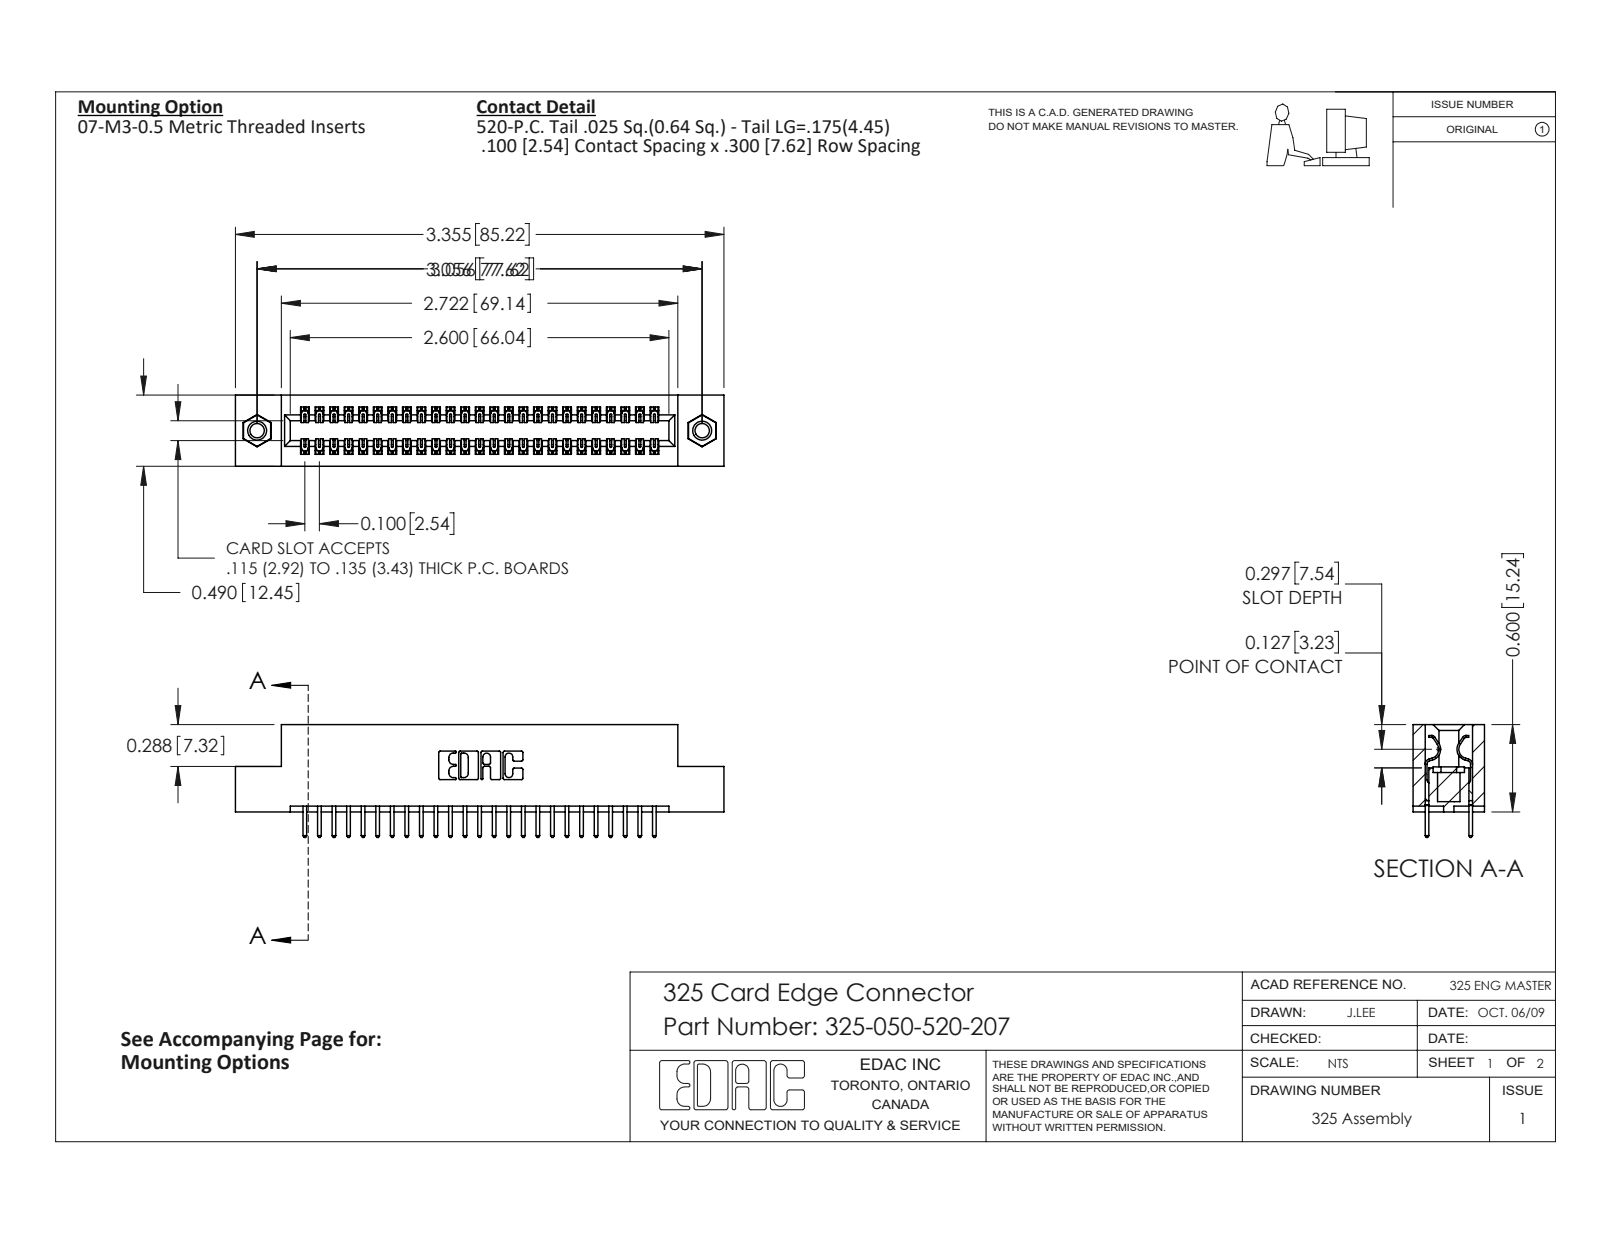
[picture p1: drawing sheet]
<svg xmlns="http://www.w3.org/2000/svg" width="279mm" height="216mm" viewBox="0 0 279 216" stroke-linecap="round" stroke-linejoin="round" font-family="sans-serif">
<path d="M13.6 20.1h25.3M83.1 20.1h20.8" fill="none" stroke="#000" stroke-width=".23"/>
<path d="M47.4 119.5l3.3-.5v1zM47.4 119.5h6.3M47.4 164l3.3-.6v1.1zM47.4 164h6.3" fill="none" stroke="#000" stroke-width=".18"/>
<g fill="none" stroke="#191924" stroke-width=".18">
<path d="M9.7 16h261.6v183.1h-261.6zM222.8 18.5l.9-.4 .8 .6 .3 1.1-.5 1-.8 .3-.8-.5-.3-1.1zM231.4 19.1h3.2v7.5h-3.2zM243 16v20.2M41.1 39.6v28M83.6 39h-.7v3.8h.7M91.6 39h.7v3.8h-.7M126.3 39.6v28M223.2 21.1l-.2 .6M224 21l.2 .7M227.5 28.2l2.7-.7v1.4h-2.7zM229.1 27.8l-.9-.9-2.4-.7-.3-2.2-.7-2.3h-3l-.8 7.2h2.9l.5-1.8 .2-1.1 .1 1 3.4 .6 .5 .3"/>
<path d="M230.7 27.5h8.1v1.4h-8.1zM233 26.6v.9M234.6 20.2l3.7 .5v4.9l-3.7 .5M236.5 25.9l.2 1.6M243 20.4h28.3M243 24.7h28.3M41.1 40.9h32.7M41.1 40.9l3.2-.5v1zM44.8 46.9l3.4-.5v1zM44.8 45.6v28.2M44.8 46.9h29.8M49.1 52.9l3.3-.5v1z"/>
<path d="M49.1 51.6v16M49.1 52.9h22.7M50.6 57.6v14.5M50.6 58.9h21.2M50.6 58.9l3.3-.5v1zM83.2 51.3h-.5v3.2h.5M83.2 57.3h-.5v3.2h.5M83.7 45v3.8M84.4 45h-1.5v3.8h1.5M91.6 45h1.5v3.8h-1.5M92 51.3h.5v3.2h-.5M92 57.3h.5v3.2h-.5"/>
<path d="M92.3 45v3.8M93.5 46.9h28.9M93.5 40.9h32.8M95.5 52.9h22.7M95.5 58.9h21.2M113.4 58.4l3.3 .5-3.3 .5zM114.9 52.4l3.3 .5-3.3 .5zM116.7 57.6v14.5M118.2 51.6v16M119.2 46.4l3.2 .5-3.2 .5zM122.4 45.6v28.2M123 40.4l3.3 .5-3.3 .5z"/>
<path d="M23.8 68.9h24M24.6 65.6h.9l-.5 3.3zM25 62.5v6.4M29.8 76.8h19.6M29.8 73.4h19.6M30.6 70.1h.9l-.5 3.3zM31 76.8v20.5h6.4M31 67v6.4M31 76.8l.5 3.4h-.9zM23.8 81.3h24M25 81.3v22h6.4M25 81.3l.5 3.3h-.9z"/>
<path d="M46.8 91.3h6.4M49.9 90.8l3.3 .5-3.3 .5zM53.2 80.5v12.1M55.7 80.5v12.1M55.7 91.3h6.7M55.7 91.3l3.3-.5v1zM72.3 89.4h-.8v3.8h.8M78.5 89.4h.7v3.8h-.7M226.6 98h-.8v3.8h.8M232.7 98h.7v3.8h-.7M261.9 97.3v-.7h3.8v.7M42.8 101.7h-.5v3.2h.5"/>
<path d="M51.6 101.7h.5v3.2h-.5M226.6 110.1h-.8v3.8h.8M232.7 110.1h.7v3.8h-.7M234.6 113.9h6.4M234.6 101.8h6.4v28.9M261.9 105.2v.7h3.8v-.7M263.8 115v26.6M29.8 133.7h18M29.8 126.4h18M30.6 123h.9l-.5 3.4zM31 120v6.4M31 133.7v6.3"/>
<path d="M31 133.7l.5 3.3h-.9zM31.4 128.4h-.5v3.2h.5M38.6 128.4h.4v3.2h-.4M239.7 126.4h5.5M239.7 130.7h10M240.5 127.4h1l-.5 3.3zM240.5 123h1l-.5 3.4zM241 133.9v6.4M241 133.9l.5 3.3h-1zM247.9 133.9h-8.2M250.4 130.7h1.1M250.6 130.3l.7 .7"/>
<path d="M251 130.2v1M251.3 130.3l-.7 .7M260.2 126.4h4.9M263.3 138.3h1l-.5 3.3zM263.8 126.4l.5 3.2h-1zM260.2 141.6h4.9M216.7 178.9h54.6M216.7 174.4h54.6M216.7 169.5v29.6M247.2 174.4v13.5M271.3 169.5h-161.4v29.6M109.9 183.2h161.4"/>
<path d="M118.1 186.9a1.32 1.32 0 0 1 1.4-1.3h.5a.3 .3 0 0 0 .3-.3 .3 .3 0 0 0-.3-.3h-4.6l-.3 .1-.1 8a.37 .37 0 0 0 .5 .4h4.5a.3 .3 0 0 0 .3-.3 .3 .3 0 0 0-.3-.3h-.5a1.32 1.32 0 0 1-1.4-1.3M118.1 186.8v.8a1.32 1.32 0 0 0 1.4 1.3h.5a.3 .3 0 0 1 .3 .3 .3 .3 0 0 1-.3 .3h-.5a1.38 1.38 0 0 0-1.4 1.4v.8M121.2 185h5.4l.3 .1 .1 .3v7.7a.42 .42 0 0 1-.5 .4h-5a.37 .37 0 0 1-.5-.4v-7.9zM123.9 191.6a1.38 1.38 0 0 1-1.3 1.3h-.8l-.2-.2v-7l.2-.1h.8a1.38 1.38 0 0 1 1.3 1.3v4.8M127.8 185.1l.3-.1h5.2l.3 .3v8.1l-.4 .1h-2.4l-.1-.1-.1-3.5-.2-.3-.2-.1h-1.5l-.3 .2-.1 .2v3.4a.3 .3 0 0 1-.3 .2 .3 .3 0 0 1-.3-.2zM128.7 185.9a1.18 1.18 0 0 1 1.2-.2 1.18 1.18 0 0 1 .7 1l-.1 2.1-.3 .1h-1.5a.37 .37 0 0 1-.4-.4v-1.9zM134.4 185.1l.3-.1h5.2l.3 .1 .1 2.5-.2 .3-2.5 .1-.3-.4v-.9a1.15 1.15 0 0 0-1.2-1.1 1.15 1.15 0 0 0-1.1 1.1v5.1a1.15 1.15 0 0 0 1.1 1.1 1.15 1.15 0 0 0 1.2-1.1v-1.4l.1-.2 .2-.1h2.5l.2 .3v2.8l-.2 .3h-5.4l-.3-.1zM172 183.2v15.9M216.7 187.9h54.6M259.8 187.9v11.2"/>
<circle cx="269" cy="22.5" r="1.19"/>
</g>
<path d="M53.8 163.9v-44.4" fill="none" stroke="#000" stroke-width=".18" stroke-dasharray="1.3 .6" stroke-dashoffset=".3"/>
<path d="M47.4 164l3.3-.6v1.1zM47.4 119.5l3.3-.5v1z" fill="#000"/>
<g fill="#191924">
<path d="M49.9 90.8l3.3 .5-3.3 .5zM55.7 91.3l3.3-.5v1zM240.5 127.4h1l-.5 3.3zM241 133.9l.5 3.3h-1z"/>
<path d="M31 76.8l.5 3.4h-.9zM30.6 70.1h.9l-.5 3.3z"/>
<path d="M31 133.7l.5 3.3h-.9zM30.6 123h.9l-.5 3.4zM114.9 52.4l3.3 .5-3.3 .5zM49.1 52.9l3.3-.5v1zM50.6 58.9l3.3-.5v1zM113.4 58.4l3.3 .5-3.3 .5zM25 81.3l.5 3.3h-.9zM24.6 65.6h.9l-.5 3.3zM44.8 46.9l3.4-.5v1zM119.2 46.4l3.2 .5-3.2 .5zM41.1 40.9l3.2-.5v1zM123 40.4l3.3 .5-3.3 .5zM44.8 46.9l3.4-.5v1zM119.2 46.4l3.2 .5-3.2 .5zM240.5 123h1l-.5 3.4zM241 133.9l.5 3.3h-1z"/>
<path d="M263.8 126.4l.5 3.2h-1zM263.3 138.3h1l-.5 3.3z"/>
</g>
<g fill="none" stroke="#000" stroke-width=".25">
<path d="M41.1 68.9h85.2v12.4h-85.2zM42.4 73.7l2.4-1.4 2.5 1.4v2.8l-2.5 1.4-2.4-1.4zM42.5 73.7l2.3-1.3 2.4 1.3v2.8l-2.4 1.4-2.3-1.4zM49.1 68.9v12.4M49.6 77.9h2.8M49.6 72.4h2.8M49.6 72.4v5.5M49.6 72.4l1 1M50.6 73.4v3.4M50.6 73.4h1.8v-2.4h1.5v2.4h1.1v-2.4h1.5v2.4h1v-2.4h1.5v2.4h1v-2.4h1.6v2.4h1v-2.4h1.5v2.4h1v-2.4h1.5v2.4h1.1v-2.4h1.5v2.4h1v-2.4h1.5v2.4h1v-2.4h1.6v2.4h1v-2.4h1.5v2.4h1v-2.4h1.5v2.4h1.1v-2.4h1.5v2.4h1v-2.4h1.5v2.4h1v-2.4h1.6v2.4h1v-2.4h1.5v2.4h1v-2.4h1.5v2.4h1.1v-2.4h1.5v2.4h1v-2.4h1.5v2.4h1v-2.4h1.6v2.4h1v-2.4h1.5v2.4h1v-2.4h1.5v2.4h1.1v-2.4h1.5v2.4h1v-2.4h1.5v2.4h1v-2.4h1.6v2.4h1v-2.4h1.5v2.4h1.8M50.6 76.8h1.8v2.4h1.5v-2.4h1.1v2.4h1.5v-2.4h1v2.4h1.5v-2.4h1v2.4h1.6v-2.4h1v2.4h1.5v-2.4h1v2.4h1.5v-2.4h1.1v2.4h1.5v-2.4h1v2.4h1.5v-2.4h1v2.4h1.6v-2.4h1v2.4h1.5v-2.4h1v2.4h1.5v-2.4h1.1v2.4h1.5v-2.4h1v2.4h1.5v-2.4h1v2.4h1.6v-2.4h1v2.4h1.5v-2.4h1v2.4h1.5v-2.4h1.1v2.4h1.5v-2.4h1v2.4h1.5v-2.4h1v2.4h1.6v-2.4h1v2.4h1.5v-2.4h1v2.4h1.5v-2.4h1.1v2.4h1.5v-2.4h1v2.4h1.5v-2.4h1v2.4h1.6v-2.4h1v2.4h1.5v-2.4h1.8M50.6 76.8l-1 1.1"/>
<path d="M52.4 78.6h.1M52.4 71.6h.1M52.5 71v1.1M52.5 78.1v-1.6h.5v1a.24 .24 0 0 0 0 .4 .24 .24 0 0 0 .3 0v-1.4h.5v1.6M52.5 78.1v1.1M52.5 78.1l.3 .5h.8l.2-.5M53 71v.6M53 71.3h.3M53 78.6v.6M53 78.9h.3M53.3 71v.6M53.3 78.6v.6"/>
<path d="M53.8 71v2.7h-.5v-1a.27 .27 0 0 0 .1-.4 .27 .27 0 0 0-.4-.1v1.5h-.5v-1.6M53.8 78.1v1.1M53.8 78.6h.1M53.8 72.1l-.2-.5h-.8l-.3 .5M53.8 71.6h.1M53.9 77.9h1.1M53.9 72.4h1.1M55 78.6h.1M55 71.6h.1M55.1 71v1.1M55.1 78.1v-1.6h.5v1a.24 .24 0 0 0-.1 .4 .24 .24 0 0 0 .4 0v-1.4h.4v1.6M55.1 78.1v1.1"/>
<path d="M55.1 78.1l.3 .5h.7l.2-.5M55.6 71v.6M55.6 71.3h.3M55.6 78.6v.6M55.6 78.9h.3M55.9 71v.6M55.9 78.6v.6M56.3 71v2.7h-.4v-1a.27 .27 0 0 0 0-.4 .27 .27 0 0 0-.3-.1v1.5h-.5v-1.6M56.3 78.1v1.1M56.3 78.6h.2M56.3 72.1l-.2-.5h-.7l-.3 .5M56.3 71.6h.2"/>
<path d="M56.5 77.9h1M56.5 72.4h1M57.5 78.6h.1M57.5 71.6h.1M57.6 78.1v-1.6h.5v1a.24 .24 0 0 0 0 .4 .24 .24 0 0 0 .3 0v-1.4h.5v1.6M57.6 78.1v1.1M57.6 71v1.1M57.6 78.1l.3 .5h.7l.3-.5M58.1 78.6v.6M58.1 78.9h.3M58.1 71v.6M58.1 71.3h.3"/>
<path d="M58.4 78.6v.6M58.4 71v.6M58.9 78.1v1.1M58.9 71v2.7h-.5v-1a.27 .27 0 0 0 0-.4 .27 .27 0 0 0-.3-.1v1.5h-.5v-1.6M58.9 78.6h.1M58.9 72.1l-.3-.5h-.7l-.3 .5M58.9 71.6h.1M59 77.9h1M59 72.4h1M60 78.6h.1M60 71.6h.1M60.1 78.1v-1.6h.5v1a.24 .24 0 0 0 0 .4 .24 .24 0 0 0 .4 0v-1.4h.4v1.6"/>
<path d="M60.1 78.1v1.1M60.1 71v1.1M60.1 78.1l.3 .5h.8l.2-.5M60.6 78.6v.6M60.6 78.9h.4M60.6 71v.6M60.6 71.3h.4M61 78.6v.6M61 71v.6M61.4 78.1v1.1M61.4 71v2.7h-.4v-1a.27 .27 0 0 0 0-.4 .27 .27 0 0 0-.4-.1v1.5h-.5v-1.6M61.4 78.6h.2"/>
<path d="M61.4 72.1l-.2-.5h-.8l-.3 .5M61.4 71.6h.2M61.6 77.9h1M61.6 72.4h1M62.6 78.6h.1M62.6 71.6h.1M62.7 71v1.1M62.7 78.1v-1.6h.5v1a.24 .24 0 0 0 0 .4 .24 .24 0 0 0 .3 0v-1.4h.5v1.6M62.7 78.1v1.1M62.7 78.1l.3 .5h.7l.3-.5M63.2 71v.6M63.2 71.3h.3"/>
<path d="M63.2 78.6v.6M63.2 78.9h.3M63.5 71v.6M63.5 78.6v.6M64 71v2.7h-.5v-1a.27 .27 0 0 0 0-.4 .27 .27 0 0 0-.3-.1v1.5h-.5v-1.6M64 78.1v1.1M64 78.6h.1M64 72.1l-.3-.5h-.7l-.3 .5M64 71.6h.1M64.1 77.9h1M64.1 72.4h1M65.1 78.6h.1"/>
<path d="M65.1 71.6h.1M65.2 78.1v-1.6h.5v1a.24 .24 0 0 0 0 .4 .24 .24 0 0 0 .3 0v-1.4h.5v1.6M65.2 78.1v1.1M65.2 71v1.1M65.2 78.1l.3 .5h.8l.2-.5M65.7 78.6v.6M65.7 78.9h.3M65.7 71v.6M65.7 71.3h.3M66 78.6v.6M66 71v.6M66.5 78.1v1.1"/>
<path d="M66.5 71v2.7h-.5v-1a.27 .27 0 0 0 .1-.4 .27 .27 0 0 0-.4-.1v1.5h-.5v-1.6M66.5 78.6h.1M66.5 72.1l-.2-.5h-.8l-.3 .5M66.5 71.6h.1M66.6 77.9h1.1M66.6 72.4h1.1M67.7 78.6h.1M67.7 71.6h.1M67.8 78.1v-1.6h.5v1a.24 .24 0 0 0-.1 .4 .24 .24 0 0 0 .4 0v-1.4h.4v1.6M67.8 78.1v1.1M67.8 71v1.1M67.8 78.1l.3 .5h.7l.2-.5"/>
<path d="M68.3 78.6v.6M68.3 78.9h.3M68.3 71v.6M68.3 71.3h.3M68.6 78.6v.6M68.6 71v.6M69 78.1v1.1M69 71v2.7h-.4v-1a.27 .27 0 0 0 0-.4 .27 .27 0 0 0-.3-.1v1.5h-.5v-1.6M69 78.6h.2M69 72.1l-.2-.5h-.7l-.3 .5M69 71.6h.2M69.2 77.9h1"/>
<path d="M69.2 72.4h1M70.2 78.6h.1M70.2 71.6h.1M70.3 78.1v-1.6h.5v1a.24 .24 0 0 0 0 .4 .24 .24 0 0 0 .3 0v-1.4h.5v1.6M70.3 78.1v1.1M70.3 71v1.1M70.3 78.1h.1M70.3 78.1l.3 .5h.7l.3-.5M70.8 78.6v.6M70.8 78.9h.3M70.8 71v.6M70.8 71.3h.3"/>
<path d="M71.1 78.6v.6M71.1 71v.6M71.6 78.1v1.1M71.6 71v2.7h-.5v-1a.27 .27 0 0 0 0-.4 .27 .27 0 0 0-.3-.1v1.5h-.5v-1.6M71.6 78.6h.1M71.6 72.1l-.3-.5h-.7l-.3 .5M71.6 71.6h.1M71.7 77.9h1M71.7 72.4h1M72.7 78.6h.1M72.7 71.6h.1M72.8 78.1v-1.6h.5v1a.24 .24 0 0 0 0 .4 .24 .24 0 0 0 .4 0v-1.4h.4v1.6"/>
<path d="M72.8 78.1v1.1M72.8 71v1.1M72.8 78.1l.3 .5h.8l.2-.5M73.3 78.6v.6M73.3 78.9h.4M73.3 71v.6M73.3 71.3h.4M73.7 78.6v.6M73.7 71v.6M74.1 78.1v1.1M74.1 71v2.7h-.4v-1a.27 .27 0 0 0 0-.4 .27 .27 0 0 0-.4-.1v1.5h-.5v-1.6M74.1 78.6h.2"/>
<path d="M74.1 72.1l-.2-.5h-.8l-.3 .5M74.1 71.6h.2M74.3 77.9h1M74.3 72.4h1M75.3 78.6h.1M75.3 71.6h.1M75.4 78.1v-1.6h.5v1a.24 .24 0 0 0 0 .4 .24 .24 0 0 0 .3 0v-1.4h.5v1.6M75.4 78.1v1.1M75.4 71v1.1M75.4 78.1l.3 .5h.7l.3-.5M75.9 78.6v.6M75.9 78.9h.3"/>
<path d="M75.9 71v.6M75.9 71.3h.3M76.2 78.6v.6M76.2 71v.6M76.7 78.1v1.1M76.7 71v2.7h-.5v-1a.27 .27 0 0 0 0-.4 .27 .27 0 0 0-.3-.1v1.5h-.5v-1.6M76.7 78.6h.1M76.7 72.1l-.3-.5h-.7l-.3 .5M76.7 71.6h.1M76.8 77.9h1M76.8 72.4h1M77.8 78.6h.1"/>
<path d="M77.8 71.6h.1M77.9 78.1v-1.6h.5v1a.24 .24 0 0 0 0 .4 .24 .24 0 0 0 .3 0v-1.4h.5v1.6M77.9 78.1v1.1M77.9 71v1.1M77.9 78.1l.3 .5h.8l.2-.5M78.4 78.6v.6M78.4 78.9h.3M78.4 71v.6M78.4 71.3h.3M78.7 78.6v.6M78.7 71v.6M79.2 78.1v1.1"/>
<path d="M79.2 71v2.7h-.5v-1a.27 .27 0 0 0 .1-.4 .27 .27 0 0 0-.4-.1v1.5h-.5v-1.6M79.2 78.6h.1M79.2 72.1l-.2-.5h-.8l-.3 .5M79.2 71.6h.1M79.3 77.9h1.1M79.3 72.4h1.1M80.4 78.6h.1M80.4 71.6h.1M80.5 71v1.1M80.5 78.1v-1.6h.5v1a.24 .24 0 0 0-.1 .4 .24 .24 0 0 0 .4 0v-1.4h.4v1.6M80.5 78.1v1.1M80.5 78.1h.1"/>
<path d="M80.5 78.1l.3 .5h.7l.2-.5M81 71v.6M81 71.3h.3M81 78.6v.6M81 78.9h.3M81.3 71v.6M81.3 78.6v.6M81.7 71v2.7h-.4v-1a.27 .27 0 0 0 0-.4 .27 .27 0 0 0-.3-.1v1.5h-.5v-1.6M81.7 78.1v1.1M81.7 78.6h.2M81.7 72.1l-.2-.5h-.7l-.3 .5M81.7 71.6h.2"/>
<path d="M81.9 77.9h1M81.9 72.4h1M82.9 78.6h.1M82.9 71.6h.1M83 71v1.1M83 78.1v-1.6h.5v1a.24 .24 0 0 0 0 .4 .24 .24 0 0 0 .3 0v-1.4h.5v1.6M83 78.1v1.1M83 78.1l.3 .5h.7l.3-.5M83.5 71v.6M83.5 71.3h.3M83.5 78.6v.6M83.5 78.9h.3"/>
<path d="M83.8 71v.6M83.8 78.6v.6M84.3 71v2.7h-.5v-1a.27 .27 0 0 0 0-.4 .27 .27 0 0 0-.3-.1v1.5h-.5v-1.6M84.3 78.1v1.1M84.3 78.6h.1M84.3 72.1l-.3-.5h-.7l-.3 .5M84.3 71.6h.1M84.4 77.9h1M84.4 72.4h1M85.4 78.6h.1M85.4 71.6h.1M85.5 78.1v-1.6h.5v1a.24 .24 0 0 0 0 .4 .24 .24 0 0 0 .4 0v-1.4h.4v1.6"/>
<path d="M85.5 78.1v1.1M85.5 71v1.1M85.5 78.1l.3 .5h.8l.2-.5M86 78.6v.6M86 78.9h.4M86 71v.6M86 71.3h.4M86.4 78.6v.6M86.4 71v.6M86.8 78.1v1.1M86.8 71v2.7h-.4v-1a.27 .27 0 0 0 0-.4 .27 .27 0 0 0-.4-.1v1.5h-.5v-1.6M86.8 78.6h.2"/>
<path d="M86.8 72.1l-.2-.5h-.8l-.3 .5M86.8 71.6h.2M87 77.9h1M87 72.4h1M88 78.6h.1M88 71.6h.1M88.1 71v1.1M88.1 78.1v-1.6h.5v1a.24 .24 0 0 0 0 .4 .24 .24 0 0 0 .3 0v-1.4h.5v1.6M88.1 78.1v1.1M88.1 78.1l.3 .5h.7l.3-.5M88.6 71v.6M88.6 71.3h.3"/>
<path d="M88.6 78.6v.6M88.6 78.9h.3M88.9 71v.6M88.9 78.6v.6M89.4 71v2.7h-.5v-1a.27 .27 0 0 0 0-.4 .27 .27 0 0 0-.3-.1v1.5h-.5v-1.6M89.4 78.1v1.1M89.4 78.6h.1M89.4 72.1l-.3-.5h-.7l-.3 .5M89.4 71.6h.1M89.5 77.9h1M89.5 72.4h1M90.5 78.6h.1"/>
<path d="M90.5 71.6h.1M90.6 78.1v-1.6h.5v1a.24 .24 0 0 0 0 .4 .24 .24 0 0 0 .3 0v-1.4h.5v1.6M90.6 78.1v1.1M90.6 71v1.1M90.6 78.1h.1M90.7 78.1l.2 .5h.8l.2-.5M91.1 78.6v.6M91.1 78.9h.3M91.1 71v.6M91.1 71.3h.3M91.4 78.6v.6M91.4 71v.6"/>
<path d="M91.9 78.1v1.1M91.9 71v2.7h-.5v-1a.27 .27 0 0 0 .1-.4 .27 .27 0 0 0-.4-.1v1.5h-.5v-1.6M91.9 78.6h.1M91.9 72.1l-.2-.5h-.8l-.3 .5M91.9 71.6h.1M92 77.9h1.1M92 72.4h1.1M93.1 78.6h.1M93.1 71.6h.1M93.2 78.1v-1.6h.5v1a.24 .24 0 0 0-.1 .4 .24 .24 0 0 0 .4 0v-1.4h.4v1.6M93.2 78.1v1.1M93.2 71v1.1"/>
<path d="M93.2 78.1l.3 .5h.7l.2-.5M93.7 78.6v.6M93.7 78.9h.3M93.7 71v.6M93.7 71.3h.3M94 78.6v.6M94 71v.6M94.4 78.1v1.1M94.4 71v2.7h-.4v-1a.27 .27 0 0 0 0-.4 .27 .27 0 0 0-.3-.1v1.5h-.5v-1.6M94.4 78.6h.2M94.4 72.1l-.2-.5h-.7l-.3 .5M94.4 71.6h.2"/>
<path d="M94.6 77.9h1M94.6 72.4h1M95.6 78.6h.1M95.6 71.6h.1M95.7 78.1v-1.6h.5v1a.24 .24 0 0 0 0 .4 .24 .24 0 0 0 .3 0v-1.4h.5v1.6M95.7 78.1v1.1M95.7 71v1.1M95.7 78.1l.3 .5h.7l.3-.5M96.2 78.6v.6M96.2 78.9h.3M96.2 71v.6M96.2 71.3h.3"/>
<path d="M96.5 78.6v.6M96.5 71v.6M97 78.1v1.1M97 71v2.7h-.5v-1a.27 .27 0 0 0 0-.4 .27 .27 0 0 0-.3-.1v1.5h-.5v-1.6M97 78.6h.1M97 72.1l-.3-.5h-.7l-.3 .5M97 71.6h.1M97.1 77.9h1M97.1 72.4h1M98.1 78.6h.1M98.1 71.6h.1M98.2 78.1v-1.6h.5v1a.24 .24 0 0 0 0 .4 .24 .24 0 0 0 .4 0v-1.4h.4v1.6"/>
<path d="M98.2 78.1v1.1M98.2 71v1.1M98.2 78.1l.3 .5h.8l.2-.5M98.7 78.6v.6M98.7 78.9h.4M98.7 71v.6M98.7 71.3h.4M99.1 78.6v.6M99.1 71v.6M99.5 78.1v1.1M99.5 71v2.7h-.4v-1a.27 .27 0 0 0 0-.4 .27 .27 0 0 0-.4-.1v1.5h-.5v-1.6M99.5 78.6h.2"/>
<path d="M99.5 72.1l-.2-.5h-.8l-.3 .5M99.5 71.6h.2M99.7 77.9h1M99.7 72.4h1M100.7 78.6h.1M100.7 71.6h.1M100.8 78.1v-1.6h.5v1a.24 .24 0 0 0 0 .4 .24 .24 0 0 0 .3 0v-1.4h.5v1.6M100.8 78.1v1.1M100.8 71v1.1M100.8 78.1h.1M100.8 78.1l.3 .5h.7l.3-.5M101.3 78.6v.6"/>
<path d="M101.3 78.9h.3M101.3 71v.6M101.3 71.3h.3M101.6 78.6v.6M101.6 71v.6M102.1 78.1v1.1M102.1 71v2.7h-.5v-1a.27 .27 0 0 0 0-.4 .27 .27 0 0 0-.3-.1v1.5h-.5v-1.6M102.1 78.6h.1M102.1 72.1l-.3-.5h-.7l-.3 .5M102.1 71.6h.1M102.2 77.9h1M102.2 72.4h1"/>
<path d="M103.2 78.6h.1M103.2 71.6h.1M103.3 78.1v-1.6h.5v1a.24 .24 0 0 0 0 .4 .24 .24 0 0 0 .3 0v-1.4h.5v1.6M103.3 78.1v1.1M103.3 71v1.1M103.3 78.1l.3 .5h.8l.2-.5M103.8 78.6v.6M103.8 78.9h.3M103.8 71v.6M103.8 71.3h.3M104.1 78.6v.6M104.1 71v.6"/>
<path d="M104.6 78.1v1.1M104.6 71v2.7h-.5v-1a.27 .27 0 0 0 .1-.4 .27 .27 0 0 0-.4-.1v1.5h-.5v-1.6M104.6 78.6h.1M104.6 72.1l-.2-.5h-.8l-.3 .5M104.6 71.6h.1M104.7 77.9h1.1M104.7 72.4h1.1M105.8 78.6h.1M105.8 71.6h.1M105.9 78.1v-1.6h.5v1a.24 .24 0 0 0-.1 .4 .24 .24 0 0 0 .4 0v-1.4h.4v1.6M105.9 78.1v1.1M105.9 71v1.1"/>
<path d="M105.9 78.1l.3 .5h.7l.2-.5M106.4 78.6v.6M106.4 78.9h.3M106.4 71v.6M106.4 71.3h.3M106.7 78.6v.6M106.7 71v.6M107.1 78.1v1.1M107.1 71v2.7h-.4v-1a.27 .27 0 0 0 0-.4 .27 .27 0 0 0-.3-.1v1.5h-.5v-1.6M107.1 78.6h.2M107.1 72.1l-.2-.5h-.7l-.3 .5M107.1 71.6h.2"/>
<path d="M107.3 77.9h1M107.3 72.4h1M108.3 78.6h.1M108.3 71.6h.1M108.4 78.1v-1.6h.5v1a.24 .24 0 0 0 0 .4 .24 .24 0 0 0 .3 0v-1.4h.5v1.6M108.4 78.1v1.1M108.4 71v1.1M108.4 78.1l.3 .5h.7l.3-.5M108.9 78.6v.6M108.9 78.9h.3M108.9 71v.6M108.9 71.3h.3"/>
<path d="M109.2 78.6v.6M109.2 71v.6M109.7 78.1v1.1M109.7 71v2.7h-.5v-1a.27 .27 0 0 0 0-.4 .27 .27 0 0 0-.3-.1v1.5h-.5v-1.6M109.7 78.6h.1M109.7 72.1l-.3-.5h-.7l-.3 .5M109.7 71.6h.1M109.8 77.9h1M109.8 72.4h1M110.8 78.6h.1M110.8 71.6h.1M110.9 78.1v-1.6h.5v1a.24 .24 0 0 0 0 .4 .24 .24 0 0 0 .4 0v-1.4h.4v1.6"/>
<path d="M110.9 78.1v1.1M110.9 71v1.1M110.9 78.1h.1M111 78.1l.2 .5h.8l.2-.5M111.4 78.6v.6M111.4 78.9h.4M111.4 71v.6M111.4 71.3h.4M111.8 78.6v.6M111.8 71v.6M112.2 78.1v1.1M112.2 71v2.7h-.4v-1a.27 .27 0 0 0 0-.4 .27 .27 0 0 0-.4-.1v1.5h-.5v-1.6"/>
<path d="M112.2 78.6h.2M112.2 72.1l-.2-.5h-.8l-.3 .5M112.2 71.6h.2M112.4 77.9h1M112.4 72.4h1M113.4 78.6h.1M113.4 71.6h.1M113.5 78.1v-1.6h.5v1a.24 .24 0 0 0 0 .4 .24 .24 0 0 0 .3 0v-1.4h.5v1.6M113.5 78.1v1.1M113.5 71v1.1M113.5 78.1l.3 .5h.7l.3-.5M114 78.6v.6"/>
<path d="M114 78.9h.3M114 71v.6M114 71.3h.3M114.3 78.6v.6M114.3 71v.6M114.8 78.1v1.1M114.8 71v2.7h-.5v-1a.27 .27 0 0 0 0-.4 .27 .27 0 0 0-.3-.1v1.5h-.5v-1.6M114.8 78.6h.1M114.8 72.1l-.3-.5h-.7l-.3 .5M114.8 71.6h.1M114.9 77.9h2.8M114.9 72.4h2.8"/>
<path d="M116.7 73.4v3.4M116.7 76.8l1 1.1M117.7 72.4v5.5M117.7 72.4l-1 1M118.2 68.9v12.4M120 73.7l2.4-1.4 2.5 1.4v2.8l-2.5 1.4-2.4-1.4zM120.1 73.7l2.3-1.3 2.4 1.3v2.8l-2.4 1.4-2.3-1.4zM76.7 131h2.7a.18 .18 0 0 1 .2 .2 .18 .18 0 0 1-.2 .1 1 1 0 0 0-1.2 .8 1 1 0 0 0 .7 1.2h.5a.16 .16 0 0 1 .2 .2 .16 .16 0 0 1-.2 .1 1.02 1.02 0 0 0-1.1 1.1 1.02 1.02 0 0 0 1.2 .9l.1 .1-.1 .3h-2.8l-.1-.1-.1-4.7zM80 131.1l.2-.1h3.1l.1 .1v4.7l-.1 .2h-3.1l-.2-.2zM80.4 131.4a.97 .97 0 0 1 1.2 .3l.1 .3v2.8a.91 .91 0 0 1-1.2 .8l-.1-.1zM83.9 131.1l.1-.1h3.2l.1 .1v4.7l-.1 .2h-1.5l-.1-.1-.1-2.1-.2-.2-1 .1-.1 2.1a.16 .16 0 0 1-.2 .2 .16 .16 0 0 1-.1-.2zM84.3 131.6a.66 .66 0 0 1 .8-.2 .66 .66 0 0 1 .4 .6v1.1l-.2 .2h-.8l-.3-.3v-1z"/>
<path d="M87.8 131.1l3.3-.1 .1 .1-.1 1.6-1.4 .1-.3-.3a.91 .91 0 0 0-.4-1.1l-.2-.1a.64 .64 0 0 0-.7 .7v2.9a.67 .67 0 0 0 .7 .7 .67 .67 0 0 0 .6-.7v-.7l.2-.3h1.5l.1 .3v1.7l-.1 .1-3.3-.1zM248.6 126.4v14M248.6 139.6h.6M249.7 128.3h.3l.3 .3a2.9 2.9 0 0 1 .9 2.4 2.35 2.35 0 0 1-2.1 1.8l-.2 .4v2.9l.3 .4M249.7 128.6l.3 .2a2.47 2.47 0 0 1 .9 2.3 1.88 1.88 0 0 1-1.8 1.3l-.4 .4-.1 .5M249.7 128.3h.1M249.7 128.6h.1M249.7 128.3h-.5v.3h.5M249.7 128.3v.3M249.9 133.9h-.7v6.5M249.9 126.4l1.1 1M249.9 133.7h5.5v1h-5.5z"/>
<path d="M250.7 134.7v5.1h3.9v-5.1M251 127.4v2.2M251 131.7v2M251 127.4h3.4M251.3 133.7v1M254 133.7v1M254.4 129.6a2.03 2.03 0 0 0 1.7 3.1l.3 .2 .1 .3v2.9l-.3 .4M254.4 127.4v2.2M254.4 131.7v2M255.4 133.9h.8v6.5M255.4 126.4l-1 1M255.7 128.6l-.3 .2a2.47 2.47 0 0 0-.9 2.3 1.88 1.88 0 0 0 1.8 1.3l.4 .4 .1 .5"/>
<path d="M255.7 128.3l-.5 .1-.8 1.2M255.7 128.6h.1M255.7 128.3h.1M255.7 128.3h.5v.3h-.5M255.7 128.3v.3M256.2 139.6h.6M256.8 126.4v14M50.6 141.6v-1h66.1v1M52.8 141.6h-11.7v-7.9h8v-7.3h69.1v7.3h8.1v7.9h-11.9M52.8 145.7h.7M52.8 145.7l.3 .4h.2l.2-.4M52.8 140.6v5.1"/>
<path d="M53.5 141.6h1.9M53.5 140.6v5.1M55.4 145.7h.6M55.4 145.7l.2 .4h.2l.2-.4M55.4 140.6v5.1M56 141.6h1.9M56 140.6v5.1M57.9 145.7h.7M57.9 145.7l.2 .4h.3l.2-.4M57.9 140.6v5.1M58.6 141.6h1.9M58.6 140.6v5.1"/>
<path d="M60.5 145.7h.6M60.5 145.7l.2 .4h.2l.2-.4M60.5 140.6v5.1M61.1 141.6h1.9M61.1 140.6v5.1M63 145.7h.6M63 145.7l.2 .4h.3l.1-.4M63 140.6v5.1M63.6 141.6h1.9M63.6 140.6v5.1M65.5 145.7h.7M65.5 145.7l.3 .4h.2l.2-.4"/>
<path d="M65.5 140.6v5.1M66.2 141.6h1.9M66.2 140.6v5.1M68.1 145.7h.6M68.1 145.7l.2 .4h.2l.2-.4M68.1 140.6v5.1M68.7 141.6h1.9M68.7 140.6v5.1M70.6 145.7h.7M70.6 145.7l.2 .4h.3l.2-.4M70.6 140.6v5.1M71.3 141.6h1.9"/>
<path d="M71.3 140.6v5.1M73.2 145.7h.6M73.2 145.7l.2 .4h.2l.2-.4M73.2 140.6v5.1M73.8 141.6h1.9M73.8 140.6v5.1M75.7 145.7h.6M75.7 145.7l.2 .4h.3l.1-.4M75.7 140.6v5.1M76.3 141.6h1.9M76.3 140.6v5.1M78.2 140.6v5.1"/>
<path d="M78.2 145.7h.7M78.2 145.7l.3 .4h.2l.2-.4M78.9 141.6h1.9M78.9 140.6v5.1M80.8 145.7h.6M80.8 145.7l.2 .4h.2l.2-.4M80.8 140.6v5.1M81.4 141.6h1.9M81.4 140.6v5.1M83.3 145.7h.7M83.3 145.7l.2 .4h.3l.2-.4M83.3 140.6v5.1"/>
<path d="M84 141.6h1.9M84 140.6v5.1M85.9 145.7h.6M85.9 145.7l.2 .4h.2l.2-.4M85.9 140.6v5.1M86.5 141.6h1.9M86.5 140.6v5.1M88.4 145.7h.6M88.4 145.7l.2 .4h.3l.1-.4M88.4 140.6v5.1M89 141.6h1.9M89 140.6v5.1"/>
<path d="M90.9 145.7h.7M90.9 140.6v5.1M90.9 145.7l.3 .4h.2l.2-.4M91.6 141.6h1.9M91.6 140.6v5.1M93.5 145.7h.6M93.5 145.7l.2 .4h.2l.2-.4M93.5 140.6v5.1M94.1 141.6h1.9M94.1 140.6v5.1M96 145.7h.7M96 145.7l.2 .4h.3l.2-.4"/>
<path d="M96 140.6v5.1M96.7 141.6h1.9M96.7 140.6v5.1M98.6 145.7h.6M98.6 145.7l.2 .4h.2l.2-.4M98.6 140.6v5.1M99.2 141.6h1.9M99.2 140.6v5.1M101.1 145.7h.6M101.1 145.7l.2 .4h.3l.1-.4M101.1 140.6v5.1M101.7 141.6h1.9"/>
<path d="M101.7 140.6v5.1M103.6 145.7h.7M103.6 145.7l.3 .4h.2l.2-.4M103.6 140.6v5.1M104.3 141.6h1.9M104.3 140.6v5.1M106.2 145.7h.6M106.2 145.7l.2 .4h.2l.2-.4M106.2 140.6v5.1M106.8 141.6h1.9M106.8 140.6v5.1M108.7 145.7h.7"/>
<path d="M108.7 145.7l.2 .4h.3l.2-.4M108.7 140.6v5.1M109.4 141.6h1.9M109.4 140.6v5.1M111.3 145.7h.6M111.3 145.7l.2 .4h.2l.2-.4M111.3 140.6v5.1M111.9 141.6h1.9M111.9 140.6v5.1M113.8 145.7h.6M113.8 145.7l.2 .4h.3l.1-.4M113.8 140.6v5.1"/>
<path d="M114.4 140.6v5.1M246.5 140.6h2.1M248.6 140.4v.1M248.6 141.6h-2.1v-15.2h12.4v15.2h-2.1M248.6 145.7h.6M248.6 145.7l.1 .3h.3l.2-.3M248.6 140.5v5.2M248.6 140.4h.6M248.6 140.5h.6M249.2 140.4v.1M249.2 141.6h7M249.2 140.6h2.6v1"/>
<path d="M249.2 140.5v5.2M256.2 140.4v.1M256.2 140.6h-2.6v1M256.2 145.7h.6M256.2 145.7l.2 .3h.2l.2-.3M256.2 140.5v5.2M256.2 140.4h.6M256.2 140.5h.6M256.8 140.4v.1M256.8 140.6h2.1M256.8 140.5v5.2"/>
<circle cx="44.8" cy="75.1" r="1.25"/>
<circle cx="44.8" cy="75.1" r="1.64"/>
<circle cx="122.5" cy="75.1" r="1.25"/>
<circle cx="122.5" cy="75.1" r="1.65"/>
</g>
<g fill="none" stroke="#000" stroke-width=".18">
<path d="M248.2 126.4l-1.7 1.7M248.6 135l-2.1 2.1M248.6 139.5l-1.1 1.1M248.6 130.5l-2.1 2.1M248.6 139.2l.6 .6M248.6 134.7l.3 .3M249.7 133.9l-.5 .5M250.3 132l.2 .2M254.1 133.9l-4.9 5M254.2 131.4l1.1 1.1M255.6 128.3l.2 .2M256.2 136.4l-4.4 4.4"/>
<path d="M256.2 137.8l.6 .7M256.5 133.7l.3 .3M257.2 126.4l-.4 .4M258.9 129.2l-2.1 2M258.9 133.6l-2.1 2.1M258.9 138.1l-2.1 2.1"/>
</g>
<g font-size="4.2">
<text x="43.4" y="120.1">A</text>
<text x="43.4" y="164.6">A</text>
</g>
<g font-size="4.2" fill="#191924">
<text x="239.6" y="153">SECTION A-A</text>
<text x="115.7" y="174.7">325 Card Edge Connector</text>
<text x="115.7" y="180.6">Part Number: 325-050-520-207</text>
</g>
<g font-size="3.9" fill="#191924">
<text x="21.1" y="182.5">See Accompanying Page for:</text>
<text x="21.1" y="186.3">Mounting Options</text>
</g>
<g font-size="3.5" fill="#191924">
<text x="13.6" y="19.7">Mounting Option</text>
<text x="13.6" y="23.2">07-M3-0.5 Metric Threaded Inserts</text>
<text x="83.1" y="19.7">Contact Detail</text>
<text x="83.1" y="23.2">520-P.C. Tail .025 Sq.(0.64 Sq.) - Tail LG=.175(4.45)</text>
<text x="83.9" y="26.6">.100 [2.54] Contact Spacing x .300 [7.62] Row Spacing</text>
</g>
<g font-size="3.2" fill="#191924">
<text x="74.3" y="42.1">3.355</text>
<text x="83.7" y="42.1">85.22</text>
<text x="74.3" y="48.1">3.056</text>
<text x="75.1" y="48.1">3.056</text>
<text x="83.7" y="48.1">77.62</text>
<text x="84.4" y="48.1">77.62</text>
<text x="73.9" y="54.1">2.722</text>
<text x="83.7" y="54.1">69.14</text>
<text x="73.9" y="60.1">2.600</text>
<text x="83.7" y="60.1">66.04</text>
<text x="62.9" y="92.5">0.100</text>
<text x="72.3" y="92.5">2.54</text>
<text x="217.2" y="101.1">0.297</text>
<text x="226.6" y="101.1">7.54</text>
<text x="33.5" y="104.5">0.490</text>
<text x="43.3" y="104.5">12.45</text>
<text x="216.7" y="105.4">SLOT DEPTH</text>
<text x="265" y="105.2" transform="rotate(-90 265 105.2)">15.24</text>
<text x="217.2" y="113.2">0.127</text>
<text x="226.6" y="113.2">3.23</text>
<text x="203.7" y="117.4">POINT OF CONTACT</text>
<text x="265" y="114.6" transform="rotate(-90 265 114.6)">0.600</text>
<text x="22.1" y="131.2">0.288</text>
<text x="31.9" y="131.2">7.32</text>
</g>
<g font-size="2.8" fill="#191924">
<text x="39.4" y="100">.115 (2.92) TO .135 (3.43) THICK P.C. BOARDS</text>
<text x="39.4" y="96.7">CARD SLOT ACCEPTS</text>
<text x="150" y="186.5">EDAC INC</text>
</g>
<g font-size="2.7" fill="#191924">
<text x="228.8" y="196">325 Assembly</text>
<text x="264.8" y="196">1</text>
</g>
<g font-size="2.3" fill="#191924">
<text x="218.1" y="172.5">ACAD REFERENCE NO.</text>
<text x="218.1" y="177.4">DRAWN:</text>
<text x="249.1" y="177.4">DATE:</text>
<text x="218.1" y="181.9">CHECKED:</text>
<text x="249.1" y="181.9">DATE:</text>
<text x="144.9" y="190.1">TORONTO, ONTARIO</text>
<text x="218.1" y="186.2">SCALE:</text>
<text x="218.1" y="190.9">DRAWING NUMBER</text>
<text x="249.2" y="186.2">SHEET</text>
<text x="262" y="190.9">ISSUE</text>
<text x="262.7" y="186.2">OF</text>
<text x="115.2" y="197.1">YOUR CONNECTION TO QUALITY &amp; SERVICE</text>
<text x="152.1" y="193.4">CANADA</text>
</g>
<g font-size="2.2" fill="#191924">
<text x="252.8" y="172.6">325 ENG MASTER</text>
<text x="234.9" y="177.4">J.LEE</text>
<text x="257.8" y="177.4">OCT. 06/09</text>
<text x="231.6" y="186.2">NTS</text>
<text x="259.3" y="186.2">1</text>
<text x="268" y="186.2">2</text>
</g>
<g font-size="1.7" fill="#191924">
<text x="172.4" y="20.3">THIS IS A C.A.D. GENERATED DRAWING</text>
<text x="172.4" y="22.7">DO NOT MAKE MANUAL REVISIONS TO MASTER.</text>
<text x="249.6" y="18.8">ISSUE NUMBER</text>
<text x="252.3" y="23.1">ORIGINAL</text>
<text x="268.5" y="23.1">1</text>
<text x="173.1" y="186.3">THESE DRAWINGS AND SPECIFICATIONS</text>
<text x="173.1" y="188.5">ARE THE PROPERTY OF EDAC INC.,AND</text>
<text x="173.1" y="190.5">SHALL NOT BE REPRODUCED,OR COPIED</text>
<text x="173.1" y="192.7">OR USED AS THE BASIS FOR THE</text>
<text x="173.1" y="194.9">MANUFACTURE OR SALE OF APPARATUS</text>
<text x="173.1" y="197.3">WITHOUT WRITTEN PERMISSION.</text>
</g>
</svg>
